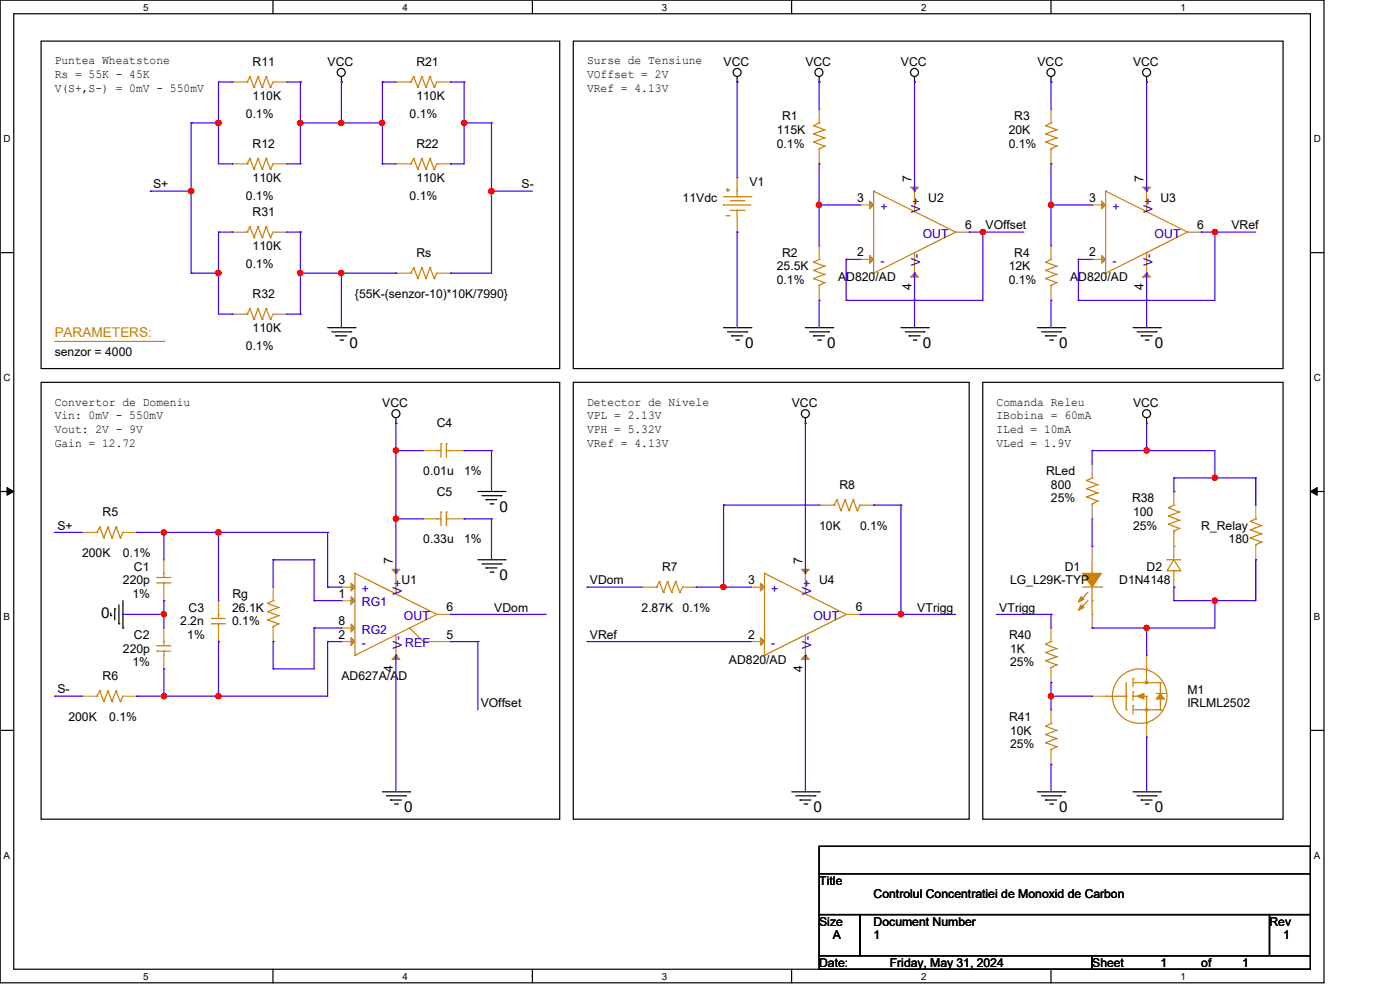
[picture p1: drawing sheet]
<svg xmlns="http://www.w3.org/2000/svg" width="297mm" height="210mm" viewBox="0 0 297 210" stroke-linecap="round" stroke-linejoin="round" font-family="sans-serif">
<path d="M0 0h280.9v208.5h-280.9zM2.9 2.9h275.1v202.7h-275.1z" fill="none" stroke="#000" stroke-width=".25"/>
<g fill="#fff">
<path d="M30.4 .3h1.1v2.4h-1.1z"/>
<path d="M30.4 205.9h1.1v2.3h-1.1z"/>
</g>
<path d="M57.9 0v2.9M57.9 205.6v2.9" fill="none" stroke="#000" stroke-width=".25"/>
<g fill="#fff">
<path d="M85.4 .3h1.1v2.4h-1.1z"/>
<path d="M85.4 205.9h1.1v2.3h-1.1z"/>
</g>
<path d="M112.9 0v2.9M112.9 205.6v2.9" fill="none" stroke="#000" stroke-width=".25"/>
<g fill="#fff">
<path d="M140.4 .3h1.2v2.4h-1.2z"/>
<path d="M140.4 205.9h1.2v2.3h-1.2z"/>
</g>
<path d="M167.9 0v2.9M167.9 205.6v2.9" fill="none" stroke="#000" stroke-width=".25"/>
<g fill="#fff">
<path d="M195.4 .3h1.2v2.4h-1.2z"/>
<path d="M195.4 205.9h1.2v2.3h-1.2z"/>
</g>
<path d="M223 0v2.9M223 205.6v2.9" fill="none" stroke="#000" stroke-width=".25"/>
<g fill="#fff">
<path d="M250.4 .3h1.2v2.4h-1.2z"/>
<path d="M250.4 205.9h1.2v2.3h-1.2z"/>
<path d="M.8 28.2h1.4v2.4h-1.4z"/>
<path d="M278.7 28.2h1.5v2.4h-1.5z"/>
<path d="M.8 78.9h1.4v2.3h-1.4z"/>
<path d="M278.7 78.9h1.5v2.3h-1.5z"/>
</g>
<path d="M0 53.6h2.9M278 53.6h2.9" fill="none" stroke="#000" stroke-width=".25"/>
<g fill="#fff">
<path d="M.8 129.6h1.3v2.3h-1.3z"/>
<path d="M278.7 129.6h1.4v2.3h-1.4z"/>
</g>
<path d="M0 104.3h2.9M278 104.3h2.9" fill="none" stroke="#000" stroke-width=".25"/>
<path d="M1.5 103.4l1.4 .9-1.4 .8zM278 104.3l1.4-.9v1.7z" fill="#000" stroke="#000" stroke-width=".21"/>
<g fill="#fff">
<path d="M.8 180.3h1.3v2.3h-1.3z"/>
<path d="M278.7 180.3h1.4v2.3h-1.4z"/>
</g>
<g fill="none" stroke="#000" stroke-width=".25">
<path d="M8.7 8.7h110v69.5h-110zM72.4 17.4h.1M72.4 16.3v1.1M121.6 8.7h150.6v69.5h-150.6zM156.4 17.4h.1M156.4 16.3v1.1M173.8 17.4h.1M173.8 16.3v1.1M194 17.4h.1M194 16.3v1.1M223 17.4h.1M223 16.3v1.1"/>
<path d="M243.2 17.4h.1M243.2 16.3v1.1M69.5 69.5h5.8M70.4 70.4h4M71.2 71.2h.1M71.2 71.2h2.4M72.1 72.1h.6M72.7 72.1h.1M74.4 70.4h.1M75.3 69.5h.1M153.5 69.5h5.8M154.3 70.4h4.1"/>
<path d="M155.2 71.2h.1M155.2 71.2h2.4M156.1 72.1h.6M156.7 72.1h.1M158.4 70.4h.1M159.3 69.5h.1M170.9 69.5h5.8M171.7 70.4h4.1M172.6 71.2h.1M172.6 71.2h2.3M173.5 72.1h.5M174 72.1h.1"/>
<path d="M175.8 70.4h.1M176.7 69.5h.1M191.1 69.5h5.8M192 70.4h4M192.9 71.2h.1M192.9 71.2h2.3M193.8 72.1h.5M194.3 72.1h.1M196 70.4h.1M196.9 69.5h.1M220.1 69.5h5.8M221 70.4h4"/>
<path d="M221.8 71.2h.1M221.8 71.2h2.4M222.7 72.1h.6M223.3 72.1h.1M225 70.4h.1M225.9 69.5h.1M240.4 69.5h5.8M241.2 70.4h4.1M242.1 71.2h.1M242.1 71.2h2.3M243 72.1h.5M243.5 72.1h.1"/>
<path d="M245.3 70.4h.1M246.2 69.5h.1M8.7 81.1h110v92.7h-110zM84 89.8h.1M84 88.6v1.2M121.6 81.1h84v92.7h-84zM170.9 89.8h.1M170.9 88.6v1.2M208.5 81.1h63.7v92.7h-63.7zM243.2 89.8h.1M243.2 88.6v1.2M101.4 104.3h5.7"/>
<path d="M101.4 118.7h5.7M102.2 105.2h4.1M102.2 119.6h4.1M103.1 106h.1M103.1 106h2.3M104 106.9h.6M104.6 106.9h.1M106.3 105.2h.1M106.3 119.6h.1M107.1 104.3h.1M107.1 118.7h.1M23.5 130.6h.1"/>
<path d="M23.5 130v.6M24.3 129.2h.1M24.3 129.2v2.3M25.2 132.3h.1M25.2 128.3v4M26.1 133.2h.1M26.1 127.4v5.8M103.1 120.5h.1M103.1 120.5h2.3M104 121.4h.6M104.6 121.4h.1M0 154.9h2.9"/>
<path d="M278 154.9h2.9M81.1 168h5.8M82 168.8h4M82.8 169.7h.1M82.8 169.7h2.4M83.7 170.6h.6M84.3 170.6h.1M86 168.8h.1M86.9 168h.1M168 168h5.8M168.8 168.8h4.1M169.7 169.7h.1"/>
<path d="M169.7 169.7h2.3M170.6 170.6h.6M171.2 170.6h.1M172.9 168.8h.1M173.8 179.5h104.2v5.8h-104.2zM173.8 168h.1M220.1 168h5.8M221 168.8h4M221.8 169.7h.1M221.8 169.7h2.4M222.7 170.6h.6M223.3 170.6h.1"/>
<path d="M225 168.8h.1M225.9 168h.1M240.4 168h5.8M241.2 168.8h4.1M242.1 169.7h.1M242.1 169.7h2.3M243 170.6h.5M243.5 170.6h.1M245.3 168.8h.1M246.2 168h.1M173.8 185.3h104.2v8.7h-104.2zM173.8 194h8.7v8.7h-8.7z"/>
<path d="M182.5 194h86.8v8.7h-86.8zM269.3 194h8.7v8.7h-8.7zM173.8 202.7h57.9v2.9h-57.9zM231.7 202.7h46.3v2.9h-46.3z"/>
<circle cx="72.4" cy="15.4" r=".85"/>
<circle cx="156.4" cy="15.4" r=".85"/>
<circle cx="173.7" cy="15.4" r=".85"/>
<circle cx="194" cy="15.4" r=".85"/>
<circle cx="223" cy="15.4" r=".85"/>
<circle cx="243.2" cy="15.4" r=".85"/>
<circle cx="84" cy="87.8" r=".85"/>
<circle cx="170.9" cy="87.8" r=".85"/>
<circle cx="243.2" cy="87.8" r=".85"/>
</g>
<g fill="none" stroke="#cc8006" stroke-width=".25">
<path d="M52.2 17.4h.3M52.5 17.4h.1M53 16.3h.1M53 16.3l-.5 1.1M53 16.3l.9 2.2M53.9 18.5h.1M54.7 16.3h.1M54.7 16.3l-.8 2.2M54.7 16.3l.9 2.2M55.6 18.5h.1M56.5 16.3h.1M56.5 16.3l-.9 2.2"/>
<path d="M56.5 16.3l.9 2.2M57.4 18.5h.1M58 17.4h.1M58 17.4l-.6 1.1M86.9 17.4h.3M87.2 17.4h.1M87.8 16.3h.1M87.8 16.3l-.6 1.1M87.8 16.3l.8 2.2M88.6 18.5h.1M89.5 16.3h.1M89.5 16.3l-.9 2.2"/>
<path d="M89.5 16.3l.9 2.2M90.4 18.5h.1M91.2 16.3h.1M91.2 16.3l-.8 2.2M91.2 16.3l.9 2.2M92.1 18.5h.1M92.7 17.4h.1M92.7 17.4l-.6 1.1M52.2 34.8h.3M52.5 34.8h.1M53 33.6h.1M53 33.6l-.5 1.2"/>
<path d="M53 33.6l.9 2.3M53.9 35.9h.1M54.7 33.6h.1M54.7 33.6l-.8 2.3M54.7 33.6l.9 2.3M55.6 35.9h.1M56.5 33.6h.1M56.5 33.6l-.9 2.3M56.5 33.6l.9 2.3M57.4 35.9h.1M58 34.8h.1M58 34.8l-.6 1.1"/>
<path d="M86.9 34.8h.3M87.2 34.8h.1M87.8 33.6h.1M87.8 33.6l-.6 1.2M87.8 33.6l.8 2.3M88.6 35.9h.1M89.5 33.6h.1M89.5 33.6l-.9 2.3M89.5 33.6l.9 2.3M90.4 35.9h.1M91.2 33.6h.1M91.2 33.6l-.8 2.3"/>
<path d="M91.2 33.6l.9 2.3M92.1 35.9h.1M92.7 34.8h.1M92.7 34.8l-.6 1.1M156.4 37.7h.1M156.4 37.7v4M172.6 30.1h.1M172.6 28.4h.1M172.6 26.7h.1M172.6 30.1l2.3 .9M172.6 28.4l2.3 .9M172.6 26.7l2.3 .8"/>
<path d="M173.8 26.1h.1M173.8 31.6h.1M173.8 31.6v.3M173.8 26.1l-1.2 .6M174.9 31h.1M174.9 29.3h.1M174.9 27.5h.1M174.9 31l-1.1 .6M174.9 29.3l-2.3 .8M174.9 27.5l-2.3 .9M221.8 30.1h.1M221.8 28.4h.1"/>
<path d="M221.8 26.7h.1M221.8 30.1l2.4 .9M221.8 28.4l2.4 .9M221.8 26.7l2.4 .8M223 26.1h.1M223 31.6h.1M223 31.6v.3M223 26.1l-1.2 .6M224.2 31h.1M224.2 29.3h.1M224.2 27.5h.1M224.2 31l-1.2 .6"/>
<path d="M224.2 29.3l-2.4 .8M224.2 27.5l-2.4 .9M52.2 49.2h.3M52.5 49.2h.1M53 48.1h.1M53 48.1l-.5 1.1M53 48.1l.9 2.3M53.9 50.4h.1M54.7 48.1h.1M54.7 48.1l-.8 2.3M54.7 48.1l.9 2.3M55.6 50.4h.1"/>
<path d="M56.5 48.1h.1M56.5 48.1l-.9 2.3M56.5 48.1l.9 2.3M57.4 50.4h.1M58 49.2h.1M58 49.2l-.6 1.2M86.9 58h.3M87.2 58h.1M87.8 56.8h.1M87.8 56.8l-.6 1.2M87.8 56.8l.8 2.3M88.6 59.1h.1"/>
<path d="M89.5 56.8h.1M89.5 56.8l-.9 2.3M89.5 56.8l.9 2.3M90.4 59.1h.1M91.2 56.8h.1M91.2 56.8l-.8 2.3M91.2 56.8l.9 2.3M92.1 59.1h.1M92.7 58h.1M92.7 58l-.6 1.1M153.5 43.5h.1M153.5 43.5h5.8"/>
<path d="M153.5 41.7h5.8M154.1 40.3h.5M154.1 45.8h.5M154.3 40.6h.1M154.3 40v.6M154.6 40.3h.1M154.6 45.8h.1M154.9 42.6h2.9M154.9 44.6h2.9M156.4 41.7h.1M156.4 44.6h.1M156.4 44.6v1.8"/>
<path d="M157.8 42.6h.1M157.8 44.6h.1M159.3 41.7h.1M172.6 59.1h.1M172.6 57.4h.1M172.6 55.6h.1M172.6 59.1l2.3 .8M172.6 57.4l2.3 .8M172.6 55.6l2.3 .9M173.8 55h.1M173.8 55l-1.2 .6M174.9 59.9h.1"/>
<path d="M174.9 58.2h.1M174.9 56.5h.1M174.9 59.9l-1.1 .6M174.9 58.2l-2.3 .9M174.9 56.5l-2.3 .9M185.3 40.6h.1M185.3 58h.1M185.3 40.6l17.4 8.6M185.3 40.6v17.4M194 44.9h.1M194 53.6h.1M194 40.6h.1"/>
<path d="M194 58h.1M194 40.6v4.3M194 53.6v4.4M202.7 49.2h.1M202.7 49.2l-17.4 8.8M221.8 59.1h.1M221.8 57.4h.1M221.8 55.6h.1M221.8 59.1l2.4 .8M221.8 57.4l2.4 .8M221.8 55.6l2.4 .9M223 55h.1"/>
<path d="M223 55l-1.2 .6M224.2 59.9h.1M224.2 58.2h.1M224.2 56.5h.1M224.2 59.9l-1.2 .6M224.2 58.2l-2.4 .9M224.2 56.5l-2.4 .9M234.6 40.6h.1M234.6 58h.1M234.6 40.6l17.3 8.6M234.6 40.6v17.4M243.2 44.9h.1"/>
<path d="M243.2 53.6h.1M243.2 40.6h.1M243.2 58h.1M243.2 40.6v4.3M243.2 53.6v4.4M251.9 49.2h.1M251.9 49.2l-17.3 8.8M11.6 72.4h23.2M34.8 72.4h.1M52.2 66.6h.3M52.5 66.6h.1M53 65.4h.1"/>
<path d="M53 65.4l-.5 1.2M53 65.4l.9 2.4M53.9 67.8h.1M54.7 65.4h.1M54.7 65.4l-.8 2.4M54.7 65.4l.9 2.4M55.6 67.8h.1M56.5 65.4h.1M56.5 65.4l-.9 2.4M56.5 65.4l.9 2.4M57.4 67.8h.1M58 66.6h.1"/>
<path d="M58 66.6l-.6 1.2M173.8 60.5h.1M173.8 60.5v.3M223 60.5h.1M223 60.5v.3M92.7 95.6h.1M92.7 95.6h.9M93.6 94.1h.1M93.6 94.1v2.9M94.7 94.1h.1M94.7 95.6h.1M94.7 94.1v2.9"/>
<path d="M94.7 95.6h.9M20.3 112.9h.3M20.6 112.9h.1M21.2 111.8h.1M21.2 111.8l-.6 1.1M21.2 111.8l.8 2.3M22 114.1h.1M22.9 111.8h.1M22.9 111.8l-.9 2.3M22.9 111.8l.8 2.3M23.7 114.1h.1M24.6 111.8h.1"/>
<path d="M24.6 111.8l-.9 2.3M24.6 111.8l.9 2.3M25.5 114.1h.1M26.1 112.9h.1M26.1 112.9l-.6 1.2M92.7 110.1h.1M92.7 110.1h.9M93.6 108.6h.1M93.6 108.6v2.9M94.7 108.6h.1M94.7 110.1h.1M94.7 108.6v2.9"/>
<path d="M94.7 110.1h.9M176.7 107.1h.3M177 107.1h.1M177.5 106h.1M177.5 106l-.5 1.1M177.5 106l.9 2.3M178.4 108.3h.1M179.3 106h.1M179.3 106l-.9 2.3M179.3 106l.8 2.3M180.1 108.3h.1M181 106h.1"/>
<path d="M181 106l-.9 2.3M181 106l.9 2.3M181.9 108.3h.1M182.5 107.1h.1M182.5 107.1l-.6 1.2M230.5 105.4h.1M230.5 103.7h.1M230.5 101.9h.1M230.5 105.4l2.3 .9M230.5 103.7l2.3 .9M230.5 101.9l2.3 .9M231.7 101.4h.1"/>
<path d="M231.7 106.9h.1M231.7 106.9v.2M231.7 118.7v2.9M231.7 101.4l-1.2 .5M232.8 106.3h.1M232.8 104.6h.1M232.8 102.8h.1M232.8 106.3l-1.1 .6M232.8 104.6l-2.3 .8M232.8 102.8l-2.3 .9M247.6 118.7h.1M247.6 118.7h2.9"/>
<path d="M247.9 111.2h.1M247.9 109.5h.1M247.9 107.7h.1M247.9 111.2l2.3 .9M247.9 109.5l2.3 .9M247.9 107.7l2.3 .9M249 107.1h.1M249 112.6h.1M249 118.7l1.5 2.4h-2.9zM249 107.1l-1.1 .6M249 112.6v.3M250.2 112.1h.1"/>
<path d="M250.2 110.4h.1M250.2 108.6h.1M250.2 112.1l-1.2 .5M250.2 110.4l-2.3 .8M250.2 108.6l-2.3 .9M265.3 114.1h.1M265.3 112.4h.1M265.3 110.6h.1M265.3 114.1l2.3 .9M265.3 112.4l2.3 .8M265.3 110.6l2.3 .9M266.4 110.1h.1"/>
<path d="M266.4 115.6h.1M266.4 110.1l-1.1 .5M266.4 115.6v.3M267.6 115h.1M267.6 113.2h.1M267.6 111.5h.1M267.6 115l-1.2 .6M267.6 113.2l-2.3 .9M267.6 111.5l-2.3 .9M33.3 123.7h.1M33.3 122.5h.1M33.3 138.1h.1"/>
<path d="M33.3 137h.1M33.3 123.7h2.9M33.3 122.5h2.9M33.3 138.1h2.9M33.3 137h2.9M34.8 121.6h.1M34.8 123.7h.1M34.8 136.1h.1M34.8 138.1h.1M34.8 121.6v.9M34.8 123.7v.8M34.8 136.1v.9"/>
<path d="M34.8 138.1v.9M44.9 132.3h.1M44.9 131.2h.1M44.9 132.3h2.9M44.9 131.2h2.9M46.4 130.3h.1M46.4 132.3h.1M46.4 130.3v.9M46.4 132.3v.9M56.8 131.5h.1M56.8 129.8h.1M56.8 128h.1"/>
<path d="M56.8 131.5l2.3 .8M56.8 129.8l2.3 .8M56.8 128l2.3 .9M58 127.4h.1M58 132.9h.1M58 127.4l-1.2 .6M58 132.9v.3M59.1 132.3h.1M59.1 130.6h.1M59.1 128.9h.1M59.1 132.3l-1.1 .6M59.1 130.6l-2.3 .9"/>
<path d="M59.1 128.9l-2.3 .9M75.3 121.6h.1M75.3 139h.1M75.3 121.6l17.4 8.7M75.3 121.6v17.4M84 134.7h.1M84 126h.1M84 121.6h.1M84 139h.1M84 121.6v4.4M84 134.7v4.3M86.9 133.2h.1"/>
<path d="M86.9 133.2l2.9 2.9M89.8 136.1h.1M89.8 136.1h2.9M92.7 130.3h.1M92.7 130.3l-17.4 8.7M139 124.5h.3M139.3 124.5h.1M139.9 123.4h.1M139.9 123.4l-.6 1.1M139.9 123.4l.9 2.3M140.8 125.7h.1M141.6 123.4h.1"/>
<path d="M141.6 123.4l-.8 2.3M141.6 123.4l.9 2.3M142.5 125.7h.1M143.3 123.4h.1M143.3 123.4l-.8 2.3M143.3 123.4l.9 2.3M144.2 125.7h.1M144.8 124.5h.1M144.8 124.5l-.6 1.2M162.2 121.6h.1M162.2 139h.1M162.2 121.6l17.3 8.7"/>
<path d="M162.2 121.6v17.4M170.9 126h.1M170.9 134.7h.1M170.9 121.6h.1M170.9 139h.1M170.9 121.6v4.4M170.9 134.7v4.3M179.5 130.3h.1M179.5 130.3l-17.3 8.7M221.8 138.4h.1M221.8 136.7h.1M221.8 138.4l2.4 .9"/>
<path d="M221.8 136.7l2.4 .9M223 136.1h.1M223 136.1l-1.2 .6M224.2 139.3h.1M224.2 137.6h.1M224.2 139.3l-2.4 .9M224.2 137.6l-2.4 .8M229.7 128.6h.1M229.7 126.9h.1M229.7 124.5h4M230.8 127.4l-1.1 1.2M230.8 125.7l-1.1 1.2"/>
<path d="M231.7 127.4h.1M231.7 130.3h.1M231.7 121.6h.1M231.7 124.5v5.8M233.7 124.5h.1M249 121.1h.1M249 121.1v.5M20.3 147.7h.3M20.6 147.7h.1M21.2 146.6h.1M21.2 146.6l-.6 1.1M21.2 146.6l.8 2.2"/>
<path d="M22 148.8h.1M22.9 146.6h.1M22.9 146.6l-.9 2.2M22.9 146.6l.8 2.2M23.7 148.8h.1M24.6 146.6h.1M24.6 146.6l-.9 2.2M24.6 146.6l.9 2.2M25.5 148.8h.1M26.1 147.7h.1M26.1 147.7l-.6 1.1M221.8 157.6h.1"/>
<path d="M221.8 155.8h.1M221.8 154.1h.1M221.8 140.2h.1M221.8 157.6l2.4 .8M221.8 155.8l2.4 .9M221.8 154.1l2.4 .8M221.8 140.2l2.4 .9M223 153.5h.1M223 159h.1M223 141.6h.1M223 141.6v.3M223 159v.3"/>
<path d="M223 153.5l-1.2 .6M224.2 158.4h.1M224.2 156.7h.1M224.2 154.9h.1M224.2 141.1h.1M224.2 158.4l-1.2 .6M224.2 156.7l-2.4 .9M224.2 154.9l-2.4 .9M224.2 141.1l-1.2 .5M234.6 147.7h.1M234.6 147.7h4.3M238.9 147.7h.1"/>
<path d="M238.9 150.6h.1M238.9 144.8v5.8M240.4 147.7h.1M240.4 143.9h.1M240.4 146.8h.1M240.4 149.7h.1M240.4 147.7h2.8M240.4 150.6h5.8M240.4 144.8h5.8M240.4 143.9v1.8M240.4 146.8v1.8M240.4 149.7v1.8"/>
<path d="M243.2 153.5h.1M243.2 150.6h.1M243.2 144.8h.1M243.2 141.9h.1M243.2 147.7h.1M243.2 141.9v2.9M243.2 147.7v5.8M245.3 147.1h1.7M246.2 144.8h.1M246.2 150.6h.1M246.2 144.8v2.3M246.2 148.3v2.3"/>
<path d="M247 147.1h.1"/>
<circle cx="241.8" cy="147.7" r="5.8"/>
<circle cx="243.2" cy="144.8" r=".27"/>
<circle cx="243.2" cy="150.6" r=".27"/>
</g>
<g fill="#a84" stroke="#a84" stroke-width=".25">
<path d="M233.7 42.6l.9 .9-.9 .8z"/>
<path d="M233.7 54.2l.9 .8-.9 .9z"/>
<path d="M242.4 39.7h1.7l-.9 .9z"/>
<path d="M242.4 58.8l.8-.8 .9 .8z"/>
<path d="M161.3 123.7l.9 .8-.9 .9z"/>
<path d="M161.3 135.3l.9 .8-.9 .8z"/>
<path d="M170 120.8h1.7l-.8 .8z"/>
<path d="M170 139.9l.9-.9 .8 .9z"/>
<path d="M184.5 42.6l.8 .9-.8 .8z"/>
<path d="M184.5 54.2l.8 .8-.8 .9z"/>
<path d="M193.2 39.7h1.7l-.9 .9z"/>
<path d="M194 58l.9 .8h-1.7z"/>
<path d="M74.5 123.7l.8 .8-.8 .9z"/>
<path d="M74.5 135.3l.8 .8-.8 .8z"/>
<path d="M83.1 120.8h1.7l-.8 .8z"/>
<path d="M83.1 139.9l.9-.9 .8 .9z"/>
<path d="M74.5 126.6l.8 .8-.8 .9z"/>
<path d="M74.5 132.4l.8 .8-.8 .9z"/>
</g>
<g fill="none" stroke="#a84" stroke-width=".25">
<path d="M49.2 17.4h.1M49.2 17.4h3M58 17.4h2.8M60.8 17.4h.1M84 17.4h.1M84 17.4h2.9M92.7 17.4h2.9M95.6 17.4h.1M49.2 34.8h.1M49.2 34.8h3M58 34.8h2.8M60.8 34.8h.1"/>
<path d="M84 34.8h.1M84 34.8h2.9M92.7 34.8h2.9M95.6 34.8h.1M156.4 37.7h.1M173.8 23.2h.1M173.8 34.8h.1M173.8 23.2v2.9M173.8 31.9v2.9M223 23.2h.1M223 34.8h.1M223 23.2v2.9"/>
<path d="M223 31.9v2.9M49.2 49.2h.1M49.2 49.2h3M58 49.2h2.8M60.8 49.2h.1M84 58h.1M84 58h2.9M92.7 58h2.9M95.6 58h.1M156.4 49.2h.1M156.4 46.4v2.8M173.8 52.2h.1"/>
<path d="M173.8 52.2v2.8M182.5 43.5h.1M182.5 55h.1M182.5 43.5h2.8M182.5 55h2.8M194 40.6h.1M194 58h.1M202.7 49.2h2.9M205.6 49.2h.1M223 52.2h.1M223 52.2v2.8M231.7 43.5h.1"/>
<path d="M231.7 55h.1M231.7 43.5h2.9M231.7 55h2.9M243.2 40.6h.1M243.2 58h.1M251.9 49.2h2.9M254.8 49.2h.1M49.2 66.6h.1M49.2 66.6h3M58 66.6h2.8M60.8 66.6h.1M173.8 63.7h.1"/>
<path d="M173.8 60.8v2.9M223 63.7h.1M223 60.8v2.9M89.8 95.6h.1M89.8 95.6h2.9M95.6 95.6h2.9M98.5 95.6h.1M231.7 98.5h.1M231.7 98.5v2.9M17.4 112.9h.1M17.4 112.9h2.9M26.1 112.9h2.9"/>
<path d="M29 112.9h.1M34.8 118.7h.1M34.8 118.7v2.9M89.8 110.1h.1M89.8 110.1h2.9M95.6 110.1h2.9M98.5 110.1h.1M173.8 107.1h.1M173.8 107.1h2.9M182.5 107.1h2.8M185.3 107.1h.1M231.7 115.9h.1"/>
<path d="M231.7 110.1h.1M231.7 107.1v3M231.7 115.9v2.8M249 104.3h.1M249 115.9h.1M249 104.3v2.8M249 112.9v5.8M266.4 107.1h.1M266.4 118.7h.1M266.4 107.1v3M266.4 115.9v2.8M34.8 127.4h.1"/>
<path d="M34.8 133.2h.1M34.8 124.5v2.9M34.8 133.2v2.9M34.8 139v2.9M46.4 136.1h.1M46.4 127.4h.1M46.4 127.4v2.9M46.4 133.2v2.9M58 124.5h.1M58 136.1h.1M58 124.5v2.9M58 133.2v2.9"/>
<path d="M72.4 124.5h.1M72.4 136.1h.1M72.4 127.4h.1M72.4 133.2h.1M72.4 124.5h2.9M72.4 136.1h2.9M72.4 127.4h2.9M72.4 133.2h2.9M84 121.6h.1M84 139h.1M92.7 136.1h2.9M92.7 130.3h2.9"/>
<path d="M95.6 130.3h.1M95.6 136.1h.1M136.1 124.5h.1M136.1 124.5h2.9M144.8 124.5h2.9M147.7 124.5h.1M159.3 124.5h.1M159.3 136.1h.1M159.3 124.5h2.9M159.3 136.1h2.9M170.9 121.6h.1M170.9 139h.1"/>
<path d="M179.5 130.3h3M182.5 130.3h.1M223 133.2h.1M223 133.2v2.9M231.7 133.2h.1M231.7 130.3v2.9M243.2 139h.1M243.2 139v2.9M249 124.5h.1M249 121.6v2.9M17.4 147.7h.1M17.4 147.7h2.9"/>
<path d="M26.1 147.7h2.9M29 147.7h.1M34.8 141.9h.1M223 150.6h.1M223 144.8h.1M223 141.9v2.9M223 150.6v2.9M223 159.3v2.9M231.7 147.7h.1M231.7 147.7h2.9M243.2 156.4h.1M243.2 153.5v2.9"/>
<path d="M223 162.2h.1"/>
</g>
<g fill="#cc8006" stroke="#cc8006" stroke-width=".25">
<path d="M246.2 147.1l.8 1.2h-1.7z"/>
<path d="M241.2 147.7l1.5-.6v1.2z"/>
<path d="M229.4 126.6l.6 .5-1.2 .6z" fill-rule="evenodd"/>
<path d="M229.4 128.3l.6 .6-1.2 .6z" fill-rule="evenodd"/>
<path d="M229.7 121.6h4l-2 2.9z" fill-rule="evenodd"/>
</g>
<g fill="none" stroke="#4200ff" stroke-width=".25">
<path d="M46.4 17.4h.1M46.4 17.4v17.4h2.8M46.4 17.4h2.8M49.2 17.4h.1M60.8 17.4h2.9M63.7 17.4h.1M63.7 17.4v17.4M72.4 17.4h.1M72.4 17.4v8.7M81.1 17.4h.1M81.1 17.4h2.9M81.1 17.4v17.4"/>
<path d="M95.6 17.4h.1M95.6 17.4h2.9M98.5 17.4h.1M98.5 17.4v17.4h-2.9M156.4 17.4h.1M156.4 17.4v20.3M173.8 17.4h.1M173.8 17.4v5.8M194 17.4h.1M194 17.4v23.2M223 17.4h.1M223 17.4v5.8"/>
<path d="M243.2 17.4h.1M243.2 17.4v23.2M40.6 26.1h.1M40.6 26.1h5.8M40.6 26.1v31.9M46.4 26.1h.1M49.2 34.8h.1M60.8 34.8h2.9M63.7 34.8h.1M63.7 26.1h.1M63.7 26.1h17.4M72.4 26.1h.1"/>
<path d="M81.1 34.8h.1M81.1 26.1h.1M81.1 34.8h2.9M95.6 34.8h.1M98.5 26.1h.1M98.5 26.1h5.8M104.3 26.1h.1M104.3 26.1v31.9h-8.7M173.8 34.8h.1M173.8 34.8v17.4M223 34.8h.1M223 34.8v17.4"/>
<path d="M31.9 40.6h.1M31.9 40.6h8.7M40.6 58h.1M40.6 40.6h.1M40.6 58h5.8M46.4 49.2h.1M46.4 58h.1M46.4 49.2v17.4h2.8M46.4 49.2h2.8M49.2 49.2h.1M60.8 49.2h2.9M63.7 49.2h.1"/>
<path d="M63.7 58h.1M63.7 49.2v17.4M63.7 58h20.3M72.4 58h.1M72.4 58v11.5M84 58h.1M95.6 58h.1M104.3 40.6h.1M104.3 40.6h8.6M156.4 49.2h.1M156.4 49.2v20.3M173.8 43.5h.1"/>
<path d="M173.8 43.5h8.7M179.5 55h.1M179.5 55v8.7M179.5 55h3M194 58h.1M194 58v11.5M205.6 49.2h.1M205.6 49.2h11.6M208.5 49.2h.1M208.5 49.2v14.5h-29M223 43.5h.1M223 43.5h8.7"/>
<path d="M228.8 55h.1M228.8 55h2.9M228.8 55v8.7M243.2 58h.1M243.2 58v11.5M254.8 49.2h.1M254.8 49.2h11.6M257.7 49.2h.1M257.7 49.2v14.5h-28.9M49.2 66.6h.1M60.8 66.6h2.9M63.7 66.6h.1"/>
<path d="M173.8 63.7h.1M173.8 63.7v5.8M179.5 63.7h.1M223 63.7h.1M223 63.7v5.8M228.8 63.7h.1M84 95.6h.1M84 89.8h.1M84 89.8v31.8M84 95.6h5.8M98.5 95.6h.1M98.5 95.6h5.8"/>
<path d="M104.3 95.6h.1M104.3 95.6v8.7M170.9 89.8h.1M170.9 89.8v31.8M231.7 95.6h.1M231.7 95.6h26v5.8M231.7 95.6v2.9M243.2 89.8h.1M243.2 95.6h.1M243.2 89.8v5.8M11.6 112.9h.1M11.6 112.9h5.8"/>
<path d="M29 112.9h.1M29 112.9h40.5M34.8 112.9h.1M34.8 112.9v5.8M46.4 112.9h.1M46.4 112.9v14.5M58 118.7h.1M58 118.7h8.6M58 118.7v5.8M66.6 118.7h.1M66.6 118.7v8.7M69.5 112.9h.1"/>
<path d="M69.5 112.9v11.6M84 110.1h.1M84 110.1h5.8M98.5 110.1h.1M98.5 110.1h5.8M104.3 110.1h.1M104.3 110.1v8.6M153.5 107.1h.1M153.5 107.1h20.3M153.5 107.1v17.4M185.3 107.1h.1M185.3 107.1h5.8"/>
<path d="M191.1 107.1h.1M191.1 107.1v23.2M231.7 115.9h.1M231.7 110.1v5.8M249 101.4h.1M249 104.3h.1M249 101.4h17.4M249 101.4v2.9M257.7 101.4h.1M266.4 101.4h.1M266.4 118.7h.1M266.4 118.7v8.7h-17.4"/>
<path d="M266.4 101.4v5.7M26.1 130.3h.1M26.1 130.3h8.7M34.8 127.4h.1M34.8 130.3h.1M34.8 127.4v5.8M46.4 136.1h.1M46.4 136.1v11.6M58 136.1h.1M58 136.1v5.8M66.6 127.4h.1M66.6 133.2h.1"/>
<path d="M66.6 127.4h5.8M66.6 133.2v8.7h-8.6M66.6 133.2h5.8M69.5 136.1h.1M69.5 124.5h.1M69.5 136.1v11.6h-40.5M69.5 124.5h2.9M69.5 136.1h2.9M84 139h.1M84 139v29M95.6 136.1h.1M95.6 130.3h.1"/>
<path d="M95.6 136.1h5.8M95.6 130.3h20.3M101.4 136.1h.1M101.4 136.1v14.5M124.5 136.1h.1M124.5 124.5h.1M124.5 124.5h11.6M124.5 136.1h34.8M147.7 124.5h.1M147.7 124.5h11.6M153.5 124.5h.1M170.9 139h.1"/>
<path d="M170.9 139v29M182.5 130.3h.1M182.5 130.3h20.2M191.1 130.3h.1M211.4 130.3h11.6M223 130.3h.1M223 130.3v2.9M231.7 133.2h.1M243.2 133.2h.1M243.2 133.2v5.8M249 124.5h.1M249 127.4h.1"/>
<path d="M249 124.5v2.9M257.7 127.4h.1M257.7 127.4v5.8h-26M11.6 147.7h.1M11.6 147.7h5.8M29 147.7h.1M34.8 141.9h.1M34.8 147.7h.1M34.8 141.9v5.8M46.4 147.7h.1M58 141.9h.1M223 144.8h.1"/>
<path d="M223 147.7h.1M223 147.7h8.7M223 144.8v5.8M243.2 156.4h.1M243.2 156.4v11.6M223 162.2h.1M223 162.2v5.8"/>
</g>
<g fill="#f00" stroke="#f00" stroke-width=".25">
<circle cx="46.3" cy="57.9" r=".56"/>
<circle cx="63.7" cy="57.9" r=".55"/>
<circle cx="63.7" cy="26.1" r=".55"/>
<circle cx="46.3" cy="26.1" r=".56"/>
<circle cx="98.5" cy="26.1" r=".55"/>
<circle cx="40.6" cy="40.6" r=".55"/>
<circle cx="104.3" cy="40.6" r=".56"/>
<circle cx="81.1" cy="26.1" r=".55"/>
<circle cx="72.4" cy="26.1" r=".55"/>
<circle cx="72.4" cy="57.9" r=".55"/>
<circle cx="46.3" cy="112.9" r=".56"/>
<circle cx="34.8" cy="112.9" r=".55"/>
<circle cx="46.3" cy="147.7" r=".56"/>
<circle cx="34.8" cy="147.7" r=".55"/>
<circle cx="84" cy="110" r=".55"/>
<circle cx="84" cy="95.5" r=".55"/>
<circle cx="34.8" cy="130.3" r=".55"/>
<circle cx="173.7" cy="43.4" r=".55"/>
<circle cx="208.5" cy="49.2" r=".55"/>
<circle cx="257.7" cy="49.2" r=".55"/>
<circle cx="223" cy="43.4" r=".55"/>
<circle cx="153.5" cy="124.5" r=".55"/>
<circle cx="191.1" cy="130.3" r=".56"/>
<circle cx="223" cy="147.7" r=".55"/>
<circle cx="243.2" cy="95.5" r=".55"/>
<circle cx="257.7" cy="101.3" r=".55"/>
<circle cx="257.7" cy="127.4" r=".55"/>
<circle cx="243.2" cy="133.2" r=".55"/>
</g>
<g font-size="3.2">
<text x="74.2" y="73.8">0</text>
<text x="158.1" y="73.8">0</text>
<text x="175.5" y="73.8">0</text>
<text x="195.8" y="73.8">0</text>
<text x="224.7" y="73.8">0</text>
<text x="245" y="73.8">0</text>
<text x="106" y="108.5">0</text>
<text x="106" y="123">0</text>
<text x="21.5" y="131.1">0</text>
<text x="85.7" y="172.3">0</text>
<text x="172.6" y="172.3">0</text>
<text x="224.7" y="172.3">0</text>
<text x="245" y="172.3">0</text>
</g>
<text font-size="2.9" fill="#cc8006" x="11.6" y="71.5">PARAMETERS:</text>
<g font-size="2.6">
<text x="11.6" y="13.7">Puntea Wheatstone</text>
<text x="11.6" y="16.6">Rs = 55K - 45K</text>
<text x="53.6" y="13.9">R11</text>
<text x="69.5" y="13.9">VCC</text>
<text x="88.3" y="13.9">R21</text>
<text x="124.5" y="13.7">Surse de Tensiune</text>
<text x="124.5" y="16.6">VOffset = 2V</text>
<text x="153.5" y="13.9">VCC</text>
<text x="170.9" y="13.9">VCC</text>
<text x="191.1" y="13.9">VCC</text>
<text x="220.1" y="13.9">VCC</text>
<text x="240.4" y="13.9">VCC</text>
<text x="11.6" y="19.5">V(S+,S-) = 0mV - 550mV</text>
<text x="53.6" y="21.2">110K</text>
<text x="88.3" y="21.2">110K</text>
<text x="124.5" y="19.5">VRef = 4.13V</text>
<text x="52.2" y="24.9">0.1%</text>
<text x="86.9" y="24.9">0.1%</text>
<text x="164.8" y="28.4">115K</text>
<text x="165.9" y="25.5">R1</text>
<text x="214" y="28.4">20K</text>
<text x="215.2" y="25.5">R3</text>
<text x="53.6" y="31.3">R12</text>
<text x="88.3" y="31.3">R22</text>
<text x="164.8" y="31.3">0.1%</text>
<text x="214" y="31.3">0.1%</text>
<text x="32.5" y="40">S+</text>
<text x="53.6" y="38.6">110K</text>
<text x="88.3" y="38.6">110K</text>
<text x="110.7" y="40">S-</text>
<text x="159" y="39.4">V1</text>
<text x="193.4" y="38.5" transform="rotate(-90 193.4 38.5)">7</text>
<text x="242.6" y="38.5" transform="rotate(-90 242.6 38.5)">7</text>
<text x="52.2" y="42.3">0.1%</text>
<text x="53.6" y="45.8">R31</text>
<text x="86.9" y="42.3">0.1%</text>
<text x="144.8" y="42.9">11Vdc</text>
<text x="181.9" y="42.8">3</text>
<text x="196.9" y="42.9">U2</text>
<text x="231.1" y="42.8">3</text>
<text x="246.2" y="42.9">U3</text>
<text x="53.6" y="53">110K</text>
<text x="204.8" y="48.6">6</text>
<text x="209.1" y="48.6">VOffset</text>
<text x="254" y="48.6">6</text>
<text x="261.2" y="48.6">VRef</text>
<text x="52.2" y="56.8">0.1%</text>
<text x="88.3" y="54.5">Rs</text>
<text x="164.8" y="57.4">25.5K</text>
<text x="165.9" y="54.5">R2</text>
<text x="177.8" y="59.7">AD820/AD</text>
<text x="181.9" y="54.4">2</text>
<text x="214" y="57.4">12K</text>
<text x="215.2" y="54.5">R4</text>
<text x="227" y="59.7">AD820/AD</text>
<text x="231.1" y="54.4">2</text>
<text x="53.6" y="63.2">R32</text>
<text x="75.3" y="63.2">{55K-(senzor-10)*10K/7990}</text>
<text x="164.8" y="60.3">0.1%</text>
<text x="193.4" y="61.4" transform="rotate(-90 193.4 61.4)">4</text>
<text x="214" y="60.3">0.1%</text>
<text x="242.6" y="61.4" transform="rotate(-90 242.6 61.4)">4</text>
<text x="53.6" y="70.4">110K</text>
<text x="11.6" y="75.6">senzor = 4000</text>
<text x="52.2" y="74.2">0.1%</text>
<text x="11.6" y="86.1">Convertor de Domeniu</text>
<text x="11.6" y="89">Vin: 0mV - 550mV</text>
<text x="81.1" y="86.3">VCC</text>
<text x="124.5" y="89">VPL = 2.13V</text>
<text x="124.5" y="86.1">Detector de Nivele</text>
<text x="168" y="86.3">VCC</text>
<text x="211.4" y="89">IBobina = 60mA</text>
<text x="211.4" y="86.1">Comanda Releu</text>
<text x="240.4" y="86.3">VCC</text>
<text x="11.6" y="91.9">Vout: 2V - 9V</text>
<text x="11.6" y="94.7">Gain = 12.72</text>
<text x="92.7" y="90.7">C4</text>
<text x="124.5" y="91.9">VPH = 5.32V</text>
<text x="124.5" y="94.7">VRef = 4.13V</text>
<text x="211.4" y="91.9">ILed = 10mA</text>
<text x="211.4" y="94.7">VLed = 1.9V</text>
<text x="89.8" y="100.8">0.01u</text>
<text x="98.5" y="100.8">1%</text>
<text x="221.9" y="100.8">RLed</text>
<text x="92.7" y="105.2">C5</text>
<text x="178.1" y="103.7">R8</text>
<text x="223" y="103.7">800</text>
<text x="223" y="106.6">25%</text>
<text x="240.2" y="106.6">R38</text>
<text x="12.2" y="112.4">S+</text>
<text x="21.8" y="109.5">R5</text>
<text x="173.8" y="112.4">10K</text>
<text x="182.5" y="112.4">0.1%</text>
<text x="240.4" y="109.5">100</text>
<text x="240.4" y="112.4">25%</text>
<text x="254.8" y="112.4">R_Relay</text>
<text x="17.4" y="118.2">200K</text>
<text x="26.1" y="118.2">0.1%</text>
<text x="83.4" y="119.6" transform="rotate(-90 83.4 119.6)">7</text>
<text x="89.8" y="115.3">0.33u</text>
<text x="98.5" y="115.3">1%</text>
<text x="170.2" y="119.6" transform="rotate(-90 170.2 119.6)">7</text>
<text x="260.6" y="115.3">180</text>
<text x="26.1" y="124">220p</text>
<text x="28.4" y="121.1">C1</text>
<text x="71.8" y="123.9">3</text>
<text x="85.2" y="124">U1</text>
<text x="125.1" y="124">VDom</text>
<text x="140.5" y="121.1">R7</text>
<text x="158.7" y="123.9">3</text>
<text x="173.8" y="124">U4</text>
<text x="214.3" y="124">LG_L29K-TYP</text>
<text x="225.9" y="121.1">D1</text>
<text x="237.4" y="124">D1N4148</text>
<text x="243.2" y="121.1">D2</text>
<text x="28.1" y="126.9">1%</text>
<text x="40" y="129.8">C3</text>
<text x="49.2" y="129.8">26.1K</text>
<text x="49.3" y="126.9">Rg</text>
<text x="71.8" y="126.8">1</text>
<text x="94.7" y="129.7">6</text>
<text x="104.9" y="129.8">VDom</text>
<text x="136.1" y="129.8">2.87K</text>
<text x="144.8" y="129.8">0.1%</text>
<text x="181.6" y="129.7">6</text>
<text x="194.6" y="129.8">VTrigg</text>
<text x="212" y="129.8">VTrigg</text>
<text x="28.4" y="135.6">C2</text>
<text x="38.2" y="132.7">2.2n</text>
<text x="39.7" y="135.6">1%</text>
<text x="49.2" y="132.7">0.1%</text>
<text x="71.8" y="135.5">2</text>
<text x="71.8" y="132.6">8</text>
<text x="94.7" y="135.5">5</text>
<text x="125.1" y="135.5">VRef</text>
<text x="158.7" y="135.5">2</text>
<text x="214.1" y="135.6">R40</text>
<text x="26.1" y="138.4">220p</text>
<text x="28.1" y="141.4">1%</text>
<text x="83.4" y="142.5" transform="rotate(-90 83.4 142.5)">4</text>
<text x="154.6" y="140.8">AD820/AD</text>
<text x="170.2" y="142.5" transform="rotate(-90 170.2 142.5)">4</text>
<text x="214.3" y="138.4">1K</text>
<text x="214.3" y="141.4">25%</text>
<text x="12.2" y="147.1">S-</text>
<text x="21.8" y="144.2">R6</text>
<text x="72.4" y="144.2">AD627A/AD</text>
<text x="102" y="150">VOffset</text>
<text x="251.9" y="147.1">M1</text>
<text x="14.5" y="152.9">200K</text>
<text x="23.2" y="152.9">0.1%</text>
<text x="214.1" y="152.9">R41</text>
<text x="214.3" y="155.8">10K</text>
<text x="251.9" y="150">IRLML2502</text>
<text x="214.3" y="158.7">25%</text>
<text x="173.8" y="187.7">Title</text>
<text x="185.3" y="190.6">Controlul Concentratiei de Monoxid de Carbon</text>
<text x="173.8" y="196.3">Size</text>
<text x="185.3" y="196.3">Document Number</text>
<text x="269.3" y="196.3">Rev</text>
<text x="176.7" y="199.3">A</text>
<text x="185.3" y="199.3">1</text>
<text x="272.2" y="199.3">1</text>
<text x="173.8" y="205.1">Date:</text>
<text x="188.8" y="205.1">Friday, May 31, 2024</text>
<text x="231.7" y="205.1">Sheet</text>
<text x="246.2" y="205.1">1</text>
<text x="254.8" y="205.1">of</text>
<text x="263.5" y="205.1">1</text>
</g>
<g font-size="2.6" fill="#00c">
<text x="186.8" y="44.7">+</text>
<text x="195.2" y="45.3" transform="rotate(-90 195.2 45.3)">V+</text>
<text x="236" y="44.7">+</text>
<text x="244.5" y="45.3" transform="rotate(-90 244.5 45.3)">V+</text>
<text x="195.7" y="50.4">OUT</text>
<text x="244.9" y="50.4">OUT</text>
<text x="186.8" y="56.2">-</text>
<text x="195.2" y="56.5" transform="rotate(-90 195.2 56.5)">V-</text>
<text x="236" y="56.2">-</text>
<text x="244.5" y="56.5" transform="rotate(-90 244.5 56.5)">V-</text>
<text x="76.7" y="125.7">+</text>
<text x="163.6" y="125.7">+</text>
<text x="76.7" y="128.6">RG1</text>
<text x="85.2" y="126.3" transform="rotate(-90 85.2 126.3)">V+</text>
<text x="85.7" y="131.5">OUT</text>
<text x="172.1" y="126.3" transform="rotate(-90 172.1 126.3)">V+</text>
<text x="172.6" y="131.5">OUT</text>
<text x="76.7" y="137.3">-</text>
<text x="76.7" y="134.4">RG2</text>
<text x="85.2" y="137.6" transform="rotate(-90 85.2 137.6)">V-</text>
<text x="86" y="137.3">REF</text>
<text x="163.6" y="137.3">-</text>
<text x="172.1" y="137.6" transform="rotate(-90 172.1 137.6)">V-</text>
</g>
<g font-size="2.1">
<text x="30.4" y="2.2">5</text>
<text x="85.4" y="2.2">4</text>
<text x="140.4" y="2.2">3</text>
<text x="195.4" y="2.2">2</text>
<text x="250.4" y="2.2">1</text>
<text x=".8" y="30.1">D</text>
<text x="278.7" y="30.1">D</text>
<text x=".8" y="80.8">C</text>
<text x="278.7" y="80.8">C</text>
<text x=".8" y="131.5">B</text>
<text x="278.7" y="131.5">B</text>
<text x=".8" y="182.2">A</text>
<text x="278.7" y="182.2">A</text>
<text x="30.4" y="207.8">5</text>
<text x="85.4" y="207.8">4</text>
<text x="140.4" y="207.8">3</text>
<text x="195.4" y="207.8">2</text>
<text x="250.4" y="207.8">1</text>
</g>
</svg>
